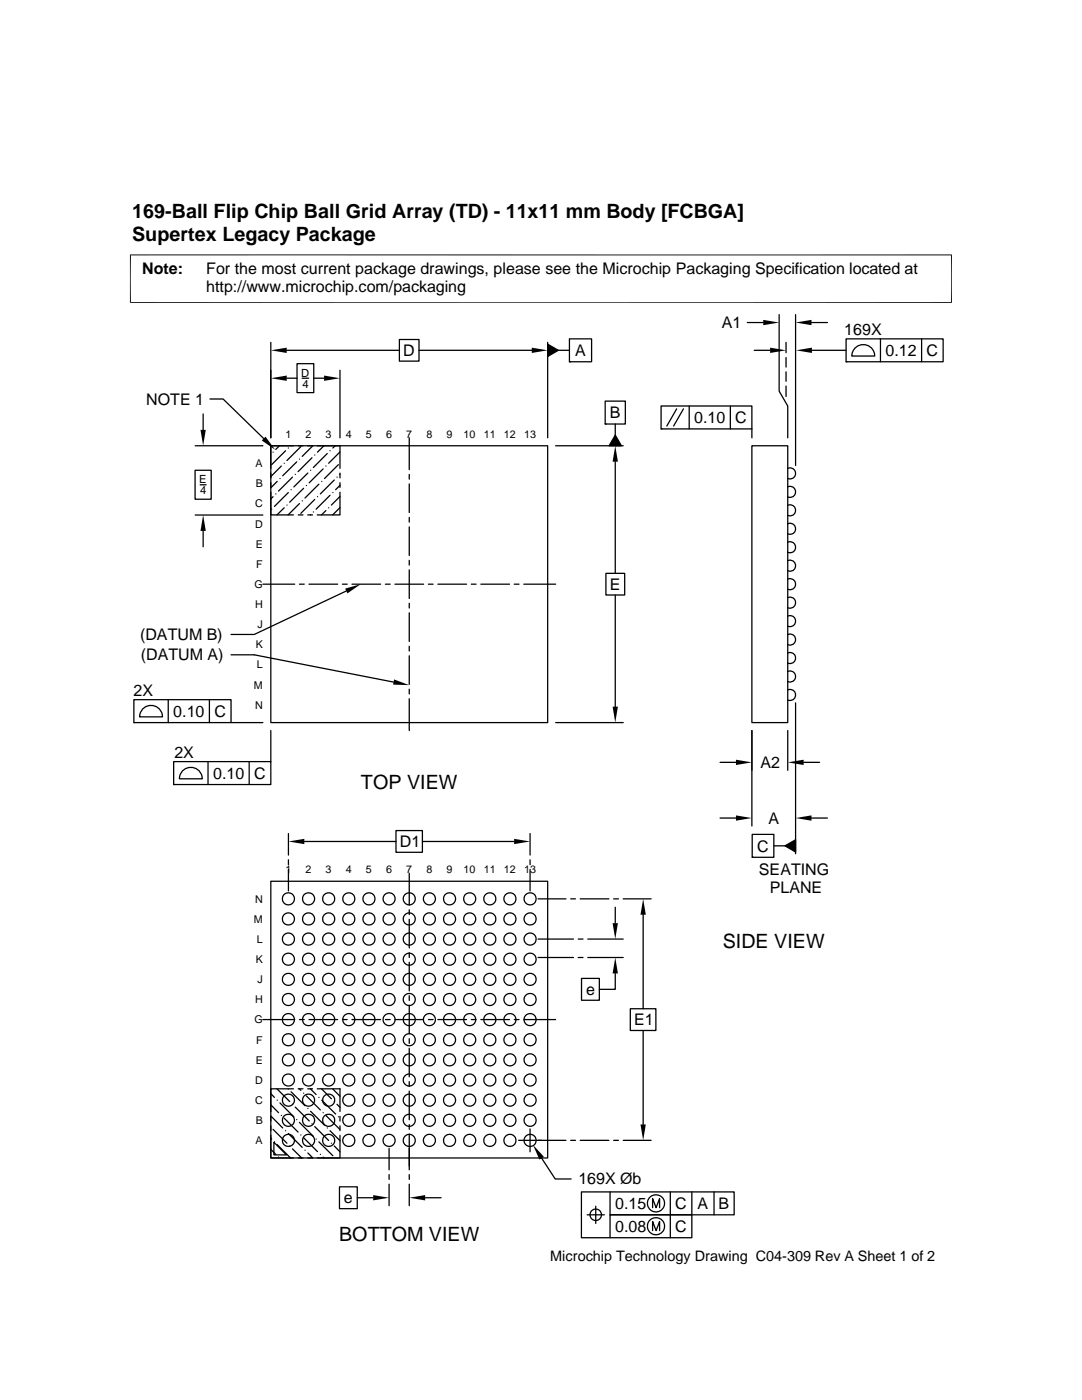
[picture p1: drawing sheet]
<svg xmlns="http://www.w3.org/2000/svg" width="216mm" height="279mm" viewBox="0 0 216 279" stroke-linecap="round" stroke-linejoin="round" font-family="sans-serif">
<g fill="none" stroke="#000" stroke-width=".25">
<path d="M41.9 79.6h2.6l8.1 7.9M54 68.3v19.1M57.2 75.5h2.1M57.2 69.9h22.5M59.3 72.6h3.3v5.8h-3.3zM60.3 75.5h1.3M62.6 75.5h2.1M67.8 73.9v13.5M79.7 67.8h3.9v4.3h-3.9zM83.6 69.9h22.5M109.3 68.7l2.1 1.2-2.1 1.2zM109.3 68.3v19.1"/>
<path d="M111.4 69.9h2.2M113.6 67.6h4.4v4.6h-4.4zM113.6 72.2h.1M149.1 64.4h3.2M150.5 69.9h3.2M155.5 62.8v15.3l1.7 2.9v6.4M156.8 68.3v2.1M156.8 71.4v1.9M156.8 74.2v1.9M156.8 77v2.1M158.7 62.8v30.1M161.9 64.4h3.2"/>
<path d="M162 69.9h6.8M168.8 67.6h19.4v4.6h-19.4zM168.8 72.2h.1M170.7 69.3a2.28 2.28 0 0 1 2.5-.3 2.28 2.28 0 0 1 1.3 2.1h-4.5l.3-1.2zM175.7 67.6v4.6M183.9 67.6v4.6M38.9 93.9h3.2v5.7h-3.2zM38.9 89h13.6M39.9 96.8h1.2M40.5 82.6v3.2M54 98.2v4.6h4.5M54 94.4v1"/>
<path d="M54 96.3v1M54 89h55.3v55.2h-55.3zM54.5 90.2h.1M54.5 99.1l-.5 .5M55 98.6h.1M55.3 96.1l-1.3 1.2M55.8 89l-.8 .7M55.9 95.5h.1M56.1 93l-2.1 2.1M56.7 92.5h.1M57 90l-2.8 2.7M57.5 98.3l-2.7 2.8"/>
<path d="M57.5 89.4h.1M58.1 97.7h.1M58.4 95.2l-2.8 2.8M58.5 89h-4.5v4.5M58.9 94.7h.1M59.2 92.2l-2.8 2.8M59.5 89h1M59.8 91.6h.1M60 89.1l-2.7 2.8M60.3 99.9h.1M60.6 97.5l-2.8 2.7M61.1 96.9h.1"/>
<path d="M61.4 89h1M61.4 94.4l-2.8 2.8M62 93.9h.1M62.3 91.4l-2.8 2.7M62.4 89l-2.1 2.1M62.8 99.7l-2.8 2.7M62.8 90.8h.1M63.3 89h4.5v4.5M63.4 99.1h.1M63.6 96.6l-2.7 2.8M64.2 96.1h.1M64.5 93.6l-2.8 2.8"/>
<path d="M64.6 89l-1.2 1.2M65 93h.1M65.3 90.5l-2.8 2.8M65.8 98.8l-2.7 2.8M65.8 90h.1M66.4 98.3h.1M66.7 95.8l-2.8 2.8M66.9 89l-.5 .4M67.2 95.2h.1M67.5 92.7l-2.8 2.8M67.8 96.9l-.8 .8M67.8 99.1l-1.7 1.7"/>
<path d="M67.8 98.2v4.6h-4.5M67.8 94.4v1M67.8 96.3v1M67.8 94.6v.1M67.8 90.2l-2.2 2.3M81.7 87.4v6.3M81.7 94.7v.9M81.7 96.6v5.7M110.9 89h13.5M120.8 80.1h4v4.5h-4zM120.8 84.6h.1M122.8 86.8l1.2 2.2h-2.5z"/>
<path d="M122.8 84.6v2.2M122.8 92.1v22.3M131.9 81h18.1v4.6h-18.1zM131.9 85.6h.1M135 81.6l-1.9 3.4M136.4 81.6l-2 3.4M137.5 81v4.6M145.7 81v4.6M150 89h7.2v55.2h-7.2zM150 85.6v1.8M157.2 97.2a1.11 1.11 0 0 1 1.5 1 1.11 1.11 0 0 1-1.5 1M157.2 93.5a1.11 1.11 0 0 1 1.5 1 1.11 1.11 0 0 1-1.5 1"/>
<path d="M38.9 102.8h13.6M40.5 106v3.1M52.5 116.6h6.3M54.2 101.6h.1M56.7 101.3l-1.4 1.5M57.3 100.8h.1M59.5 102.8h1M59.8 100.5l-2.3 2.3M59.8 116.6h.9M61.4 102.8h1M61.7 116.6h5.7M62 102.7l-.1 .1"/>
<path d="M62.5 102.2h.1M65 101.9l-.8 .9M65.6 101.3h.1M67.8 101.3l-1.4 1.5M68.3 116.6h1M69.1 117.9l-18.4 8.7h-4.6M70.2 116.6h5.7M76.9 116.6h1M78.8 116.6h5.7M81.7 103.3v.9M81.7 105.2v5.7M81.7 111.8v1"/>
<path d="M81.7 113.7v5.7M85.5 116.6h.9M87.4 116.6h5.7M94 116.6h1M95.9 116.6h5.8M102.6 116.6h1M104.5 116.6h6.4M120.9 114.4h3.8v4.3h-3.8zM122.8 118.7v22.3M157.2 119.3a1.1 1.1 0 0 1 1.5 1 1.1 1.1 0 0 1-1.5 1M157.2 115.6a1.1 1.1 0 0 1 1.5 1 1.1 1.1 0 0 1-1.5 1M157.2 111.9a1.1 1.1 0 0 1 1.5 1 1.1 1.1 0 0 1-1.5 1"/>
<path d="M157.2 108.2a1.1 1.1 0 0 1 1.5 1 1.1 1.1 0 0 1-1.5 1M157.2 104.5a1.1 1.1 0 0 1 1.5 1 1.1 1.1 0 0 1-1.5 1M157.2 100.8a1.11 1.11 0 0 1 1.5 1 1.11 1.11 0 0 1-1.5 1M26.7 139.6h19.4v4.6h-19.4zM33.6 139.6v4.6M41.8 139.6v4.6M46.1 130.7h4.6l27.8 5.4M81.7 120.4v.9M81.7 122.3v5.7M81.7 129v.9M81.7 130.9v5.7M81.7 137.5v1"/>
<path d="M81.7 139.4v6.4M157.2 137.7a1.11 1.11 0 0 1 1.5 1 1.11 1.11 0 0 1-1.5 1M157.2 134a1.11 1.11 0 0 1 1.5 1 1.11 1.11 0 0 1-1.5 1M157.2 130.3a1.11 1.11 0 0 1 1.5 1 1.11 1.11 0 0 1-1.5 1M157.2 126.6a1.1 1.1 0 0 1 1.5 1 1.1 1.1 0 0 1-1.5 1.1M157.2 123a1.1 1.1 0 0 1 1.5 1 1.1 1.1 0 0 1-1.5 1M26.7 144.2h.1M28.6 141.3a2.29 2.29 0 0 1 2.5-.3 2.29 2.29 0 0 1 1.3 2.1h-4.5l.3-1.2zM34.6 152h19.4v4.6h-19.4zM34.6 156.6h.1M36.6 153.7a2.29 2.29 0 0 1 2.4-.4 2.29 2.29 0 0 1 1.4 2.1h-4.6l.3-1.1zM41.5 152v4.6"/>
<path d="M46.1 144.2h6.4M49.7 152v4.6M54 145.8v6.2M110.9 144.2h13.5M143.7 152.1h3.2M150 145.8v19M157.2 145.8v7.9M158.7 140.3v30.1M160.4 152.1h3.1M54 175.9h55.3v55.2h-55.3zM57.6 166.3v4.3M57.6 171.6v1"/>
<path d="M57.6 173.5v4.3M60.7 167.9h18.3M79 165.8h5.3v4.3h-5.3zM81.7 174.3v6.3M84.3 167.9h18.3M105.8 166.3v4.3M105.8 171.6v1M105.8 173.5v4.3M107.4 179.4h5.5M113.9 179.4h.9M115.8 179.4h5.7M122.4 179.4h1"/>
<path d="M124.4 179.4h5.5M143.7 163.3h3.2M150.1 166.5h4.3v4.6h-4.3zM150.1 171.1h.1M154.4 168.8h2.2M156.6 168.8l2.1-1.2v2.4zM161.9 163.3h3.2M81.7 181.6v.9M81.7 183.5v5.7M81.7 190.1v1M81.7 192v5.8M81.7 198.7v1"/>
<path d="M107.4 187.4h7M107.4 191.1h7M115.4 187.4h.9M115.4 191.1h.9M116 195.3h3.6v4.3h-3.6zM117.3 187.4h7.1M117.3 191.1h7.1M122.8 194.3v3.1h-3.2M122.8 181.1v3.1M128.3 182.6v18.7M52.5 203.5h6.3M54 218.3l.8 .7"/>
<path d="M55.3 217.3l2.5 2.5M55.3 219.6h.1M57.5 217.3h.1M58.1 217.9l2.8 2.8M58.5 217.3h-4.5v4.5M59.5 217.3h1M59.7 217.3l.3 .3M59.8 203.5h.9M60.6 218.2h.1M61.1 218.7l2.8 2.8M61.4 217.3h1M61.7 203.5h5.7"/>
<path d="M61.9 217.3l1.2 1.1M63.3 217.3h4.5v4.5M63.6 219h.1M64.2 217.3l1.9 2M64.2 219.6l2.8 2.7M66.4 217.3l1.4 1.5M66.7 219.8h.1M68.3 203.5h1M70.2 203.5h5.7M76.9 203.5h1M78.8 203.5h5.7M81.7 200.6v5.7"/>
<path d="M81.7 207.3v.9M81.7 209.2v5.7M81.7 215.9v.9M81.7 217.8v5.7M85.5 203.5h.9M87.4 203.5h5.7M94 203.5h1M95.9 203.5h5.8M102.6 203.5h1M104.5 203.5h6.4M125.8 201.3h5.1v4.4h-5.1zM128.3 205.7v18.7"/>
<path d="M54 229.4l1 1M54 227.2l.2 .1M54 222.7l2.4 2.4M54 220.5l1.6 1.6M54 226.6v4.5h4.5M54 222.8v.9M54 224.7v.9M54.5 225.4l2.8 2.8M54.7 228l2.5 2.5h-2.5zM54.8 227.9h.1M55.3 228.4l2.7 2.7M55.6 230.9h.1"/>
<path d="M55.9 220.1l2.7 2.8M56.1 222.6h.1M56.7 223.2l2.8 2.7M57 225.7h.1M57.5 226.2l2.8 2.8M57.8 228.7h.1M58.4 229.3l1.8 1.8M58.4 220.4h.1M58.9 220.9l2.8 2.8M59.2 223.4h.1M59.5 231.1h1M59.8 224l2.7 2.8"/>
<path d="M60 226.5h.1M60.6 227.1l2.8 2.7M60.9 229.6h.1M61.4 231.1h1M61.4 230.1l1 1M61.4 221.2h.1M62 221.8l2.7 2.8M62.3 224.3h.1M62.8 224.8l2.8 2.8M63.1 227.3h.1M63.6 227.9l2.8 2.8M63.9 230.4h.1"/>
<path d="M64.5 230.9l.1 .2M64.5 222.1h.1M65 222.6l2.8 2.8M65.3 225.1h.1M65.8 225.7l2 1.9M66.1 228.2h.1M66.7 228.7l1.1 1.2M67.2 220.4l.6 .6M67.5 222.9h.1M67.7 236.9h3.6v4.3h-3.6zM67.8 226.6v4.5h-4.5M67.8 222.8v.9"/>
<path d="M67.8 224.7v.9M71.3 239h3.2M77.6 229.2v4.3M77.6 234.4v1M77.6 236.3v4.3M81.7 224.4v1M81.7 226.3v7.2M81.7 234.4v1M81.7 236.3v4.3M84.8 239h3.2M103.5 227.6h9.4M105.8 225.3v4.6"/>
<path d="M108.1 231.1l2.7 4.2h3.2M113.9 227.6h.9M115.8 227.6h5.7M121.7 237.9v4.5h16.3v4.6h-22v-9.1h30.5v4.5h-24.8v4.6M122.4 227.6h1M124.4 227.6h5.5M133.8 237.9v9.1M138 237.9v4.5M142.5 237.9v4.5M117.2 242.4h3.4M118.9 240.7v3.5M130.2 241v-1.8l.7 1.8 .7-1.8v1.8"/>
<path d="M130.2 245.6v-1.8l.7 1.8 .7-1.8v1.8"/>
<circle cx="57.5" cy="179.4" r="1.21"/>
<circle cx="61.6" cy="179.4" r="1.21"/>
<circle cx="65.6" cy="179.4" r="1.2"/>
<circle cx="69.6" cy="179.4" r="1.2"/>
<circle cx="73.6" cy="179.4" r="1.2"/>
<circle cx="77.6" cy="179.4" r="1.2"/>
<circle cx="81.7" cy="179.4" r="1.21"/>
<circle cx="85.7" cy="179.4" r="1.21"/>
<circle cx="89.7" cy="179.4" r="1.21"/>
<circle cx="93.7" cy="179.4" r="1.21"/>
<circle cx="97.7" cy="179.4" r="1.2"/>
<circle cx="101.8" cy="179.4" r="1.2"/>
<circle cx="105.8" cy="179.4" r="1.2"/>
<circle cx="57.5" cy="183.4" r="1.21"/>
<circle cx="57.5" cy="199.5" r="1.21"/>
<circle cx="57.5" cy="187.4" r="1.21"/>
<circle cx="57.5" cy="195.5" r="1.21"/>
<circle cx="57.5" cy="191.4" r="1.21"/>
<circle cx="61.6" cy="199.5" r="1.21"/>
<circle cx="61.6" cy="183.4" r="1.21"/>
<circle cx="61.6" cy="187.4" r="1.21"/>
<circle cx="61.6" cy="195.5" r="1.21"/>
<circle cx="61.6" cy="191.4" r="1.21"/>
<circle cx="65.6" cy="183.4" r="1.2"/>
<circle cx="65.6" cy="199.5" r="1.2"/>
<circle cx="65.6" cy="187.4" r="1.2"/>
<circle cx="65.6" cy="191.4" r="1.2"/>
<circle cx="65.6" cy="195.5" r="1.2"/>
<circle cx="69.6" cy="199.5" r="1.2"/>
<circle cx="69.6" cy="183.4" r="1.2"/>
<circle cx="69.6" cy="187.4" r="1.2"/>
<circle cx="69.6" cy="195.5" r="1.2"/>
<circle cx="69.6" cy="191.4" r="1.2"/>
<circle cx="73.6" cy="199.5" r="1.2"/>
<circle cx="73.6" cy="183.4" r="1.2"/>
<circle cx="73.6" cy="187.4" r="1.2"/>
<circle cx="73.6" cy="191.4" r="1.2"/>
<circle cx="73.6" cy="195.5" r="1.2"/>
<circle cx="77.6" cy="199.5" r="1.2"/>
<circle cx="77.6" cy="183.4" r="1.2"/>
<circle cx="77.6" cy="187.4" r="1.2"/>
<circle cx="77.6" cy="195.5" r="1.2"/>
<circle cx="77.6" cy="191.4" r="1.2"/>
<circle cx="81.7" cy="183.4" r="1.21"/>
<circle cx="81.7" cy="199.5" r="1.21"/>
<circle cx="81.7" cy="187.4" r="1.2"/>
<circle cx="81.7" cy="191.4" r="1.2"/>
<circle cx="81.7" cy="195.5" r="1.2"/>
<circle cx="85.7" cy="183.4" r="1.21"/>
<circle cx="85.7" cy="199.5" r="1.21"/>
<circle cx="85.7" cy="187.4" r="1.21"/>
<circle cx="85.7" cy="191.4" r="1.2"/>
<circle cx="85.7" cy="195.5" r="1.2"/>
<circle cx="89.7" cy="199.5" r="1.21"/>
<circle cx="89.7" cy="183.4" r="1.21"/>
<circle cx="89.7" cy="187.4" r="1.21"/>
<circle cx="89.7" cy="191.4" r="1.21"/>
<circle cx="89.7" cy="195.5" r="1.21"/>
<circle cx="93.7" cy="183.4" r="1.21"/>
<circle cx="93.7" cy="199.5" r="1.21"/>
<circle cx="93.7" cy="187.4" r="1.21"/>
<circle cx="93.7" cy="195.5" r="1.21"/>
<circle cx="93.7" cy="191.4" r="1.21"/>
<circle cx="97.7" cy="199.5" r="1.2"/>
<circle cx="97.7" cy="183.4" r="1.2"/>
<circle cx="97.7" cy="187.4" r="1.2"/>
<circle cx="97.7" cy="195.5" r="1.2"/>
<circle cx="97.7" cy="191.4" r="1.2"/>
<circle cx="101.8" cy="199.5" r="1.2"/>
<circle cx="101.8" cy="183.4" r="1.2"/>
<circle cx="101.8" cy="187.4" r="1.2"/>
<circle cx="101.8" cy="195.5" r="1.2"/>
<circle cx="101.8" cy="191.4" r="1.2"/>
<circle cx="105.8" cy="199.5" r="1.2"/>
<circle cx="105.8" cy="183.4" r="1.2"/>
<circle cx="105.8" cy="187.4" r="1.2"/>
<circle cx="105.8" cy="195.5" r="1.2"/>
<circle cx="105.8" cy="191.4" r="1.2"/>
<circle cx="57.5" cy="203.5" r="1.21"/>
<circle cx="57.5" cy="207.5" r="1.21"/>
<circle cx="57.5" cy="219.6" r="1.21"/>
<circle cx="57.5" cy="215.5" r="1.21"/>
<circle cx="57.5" cy="211.5" r="1.21"/>
<circle cx="61.6" cy="203.5" r="1.21"/>
<circle cx="61.6" cy="207.5" r="1.21"/>
<circle cx="61.6" cy="219.6" r="1.21"/>
<circle cx="61.6" cy="215.5" r="1.21"/>
<circle cx="61.6" cy="211.5" r="1.21"/>
<circle cx="65.6" cy="203.5" r="1.2"/>
<circle cx="65.6" cy="207.5" r="1.2"/>
<circle cx="65.6" cy="219.6" r="1.2"/>
<circle cx="65.6" cy="215.5" r="1.2"/>
<circle cx="65.6" cy="211.5" r="1.2"/>
<circle cx="69.6" cy="203.5" r="1.2"/>
<circle cx="69.6" cy="207.5" r="1.2"/>
<circle cx="69.6" cy="219.6" r="1.2"/>
<circle cx="69.6" cy="211.5" r="1.2"/>
<circle cx="69.6" cy="215.5" r="1.2"/>
<circle cx="73.6" cy="203.5" r="1.21"/>
<circle cx="73.6" cy="207.5" r="1.2"/>
<circle cx="73.6" cy="219.6" r="1.2"/>
<circle cx="73.6" cy="215.5" r="1.2"/>
<circle cx="73.6" cy="211.5" r="1.2"/>
<circle cx="77.6" cy="203.5" r="1.21"/>
<circle cx="77.6" cy="207.5" r="1.2"/>
<circle cx="77.6" cy="219.6" r="1.2"/>
<circle cx="77.6" cy="215.5" r="1.2"/>
<circle cx="77.6" cy="211.5" r="1.2"/>
<circle cx="81.7" cy="203.5" r="1.21"/>
<circle cx="81.7" cy="207.5" r="1.21"/>
<circle cx="81.7" cy="219.6" r="1.2"/>
<circle cx="81.7" cy="211.5" r="1.2"/>
<circle cx="81.7" cy="215.5" r="1.2"/>
<circle cx="85.7" cy="203.5" r="1.21"/>
<circle cx="85.7" cy="207.5" r="1.21"/>
<circle cx="85.7" cy="219.6" r="1.21"/>
<circle cx="85.7" cy="215.5" r="1.2"/>
<circle cx="85.7" cy="211.5" r="1.2"/>
<circle cx="89.7" cy="203.5" r="1.21"/>
<circle cx="89.7" cy="207.5" r="1.21"/>
<circle cx="89.7" cy="219.6" r="1.21"/>
<circle cx="89.7" cy="211.5" r="1.21"/>
<circle cx="89.7" cy="215.5" r="1.21"/>
<circle cx="93.7" cy="203.5" r="1.21"/>
<circle cx="93.7" cy="207.5" r="1.21"/>
<circle cx="93.7" cy="219.6" r="1.21"/>
<circle cx="93.7" cy="215.5" r="1.21"/>
<circle cx="93.7" cy="211.5" r="1.21"/>
<circle cx="97.7" cy="203.5" r="1.2"/>
<circle cx="97.7" cy="207.5" r="1.2"/>
<circle cx="97.7" cy="219.6" r="1.2"/>
<circle cx="97.7" cy="215.5" r="1.2"/>
<circle cx="97.7" cy="211.5" r="1.2"/>
<circle cx="101.8" cy="203.5" r="1.2"/>
<circle cx="101.8" cy="207.5" r="1.2"/>
<circle cx="101.8" cy="219.6" r="1.2"/>
<circle cx="101.8" cy="215.5" r="1.2"/>
<circle cx="101.8" cy="211.5" r="1.2"/>
<circle cx="105.8" cy="203.5" r="1.2"/>
<circle cx="105.8" cy="207.5" r="1.2"/>
<circle cx="105.8" cy="219.6" r="1.2"/>
<circle cx="105.8" cy="215.5" r="1.2"/>
<circle cx="105.8" cy="211.5" r="1.2"/>
<circle cx="57.5" cy="227.6" r="1.21"/>
<circle cx="57.5" cy="223.6" r="1.21"/>
<circle cx="61.6" cy="223.6" r="1.21"/>
<circle cx="61.6" cy="227.6" r="1.21"/>
<circle cx="65.6" cy="223.6" r="1.2"/>
<circle cx="65.6" cy="227.6" r="1.2"/>
<circle cx="69.6" cy="223.6" r="1.2"/>
<circle cx="69.6" cy="227.6" r="1.2"/>
<circle cx="73.6" cy="223.6" r="1.2"/>
<circle cx="73.6" cy="227.6" r="1.2"/>
<circle cx="77.6" cy="223.6" r="1.2"/>
<circle cx="77.6" cy="227.6" r="1.2"/>
<circle cx="81.7" cy="227.6" r="1.21"/>
<circle cx="81.7" cy="223.6" r="1.21"/>
<circle cx="85.7" cy="223.6" r="1.21"/>
<circle cx="85.7" cy="227.6" r="1.21"/>
<circle cx="89.7" cy="227.6" r="1.21"/>
<circle cx="89.7" cy="223.6" r="1.21"/>
<circle cx="93.7" cy="227.6" r="1.21"/>
<circle cx="93.7" cy="223.6" r="1.21"/>
<circle cx="97.7" cy="223.6" r="1.2"/>
<circle cx="97.7" cy="227.6" r="1.2"/>
<circle cx="101.8" cy="223.6" r="1.2"/>
<circle cx="101.8" cy="227.6" r="1.2"/>
<circle cx="105.8" cy="227.6" r="1.2"/>
<circle cx="105.8" cy="223.6" r="1.2"/>
<circle cx="118.9" cy="242.4" r="1.14"/>
<circle cx="130.9" cy="240.2" r="1.72"/>
<circle cx="130.9" cy="244.7" r="1.71"/>
</g>
<path d="M26 50.8v9.7M189.9 50.8v9.7M189.9 50.9h-164M25.9 60.4h164" fill="none" stroke="#000" stroke-width=".2"/>
<g fill="#000">
<path d="M54 69.9l3.2-.5v1zM54 75.5l3.2-.5v1zM64.7 75l3.1 .5-3.1 .5zM106.1 69.4l3.2 .5-3.2 .5zM109.3 68.7l2.1 1.2-2.1 1.2zM152.3 63.8l3.2 .6-3.2 .5zM153.7 69.4l3.1 .5-3.1 .5zM158.7 64.4l3.2-.6v1.1zM158.8 69.9l3.2-.5v1zM40 85.8h1.1l-.6 3.2zM53 87.1l1.9 2.6-2.7-1.8zM122.8 89l.5 3.1h-1.1z"/>
<path d="M122.8 86.8l1.2 2.2h-2.5zM40.5 102.8l.6 3.2h-1.1zM68.9 117.5l3.1-.9-2.7 1.8zM78.6 135.6l3.1 1.1-3.3-.1zM122.2 141h1.1l-.5 3.2zM146.9 151.6l3.1 .5-3.1 .6zM157.2 152.1l3.2-.5v1.1zM57.6 167.9l3.1-.5v1.1zM102.6 167.4l3.2 .5-3.2 .6zM146.9 162.7l3.1 .6-3.1 .5zM156.6 168.8l2.1-1.2v2.4zM158.7 163.3l3.2-.6v1.1z"/>
<path d="M122.2 184.2h1.1l-.5 3.2zM122.8 191.1l.5 3.2h-1.1zM128.3 179.4l.6 3.2h-1.1zM74.5 238.5l3.1 .5-3.1 .6zM81.7 239l3.1-.5v1.1zM106.3 228.5l2.2 2.3-.9 .6zM127.8 224.4h1.1l-.6 3.2z"/>
</g>
<g font-size="3.9">
<text x="26.4" y="43.5">169-Ball Flip Chip Ball Grid Array (TD) - 11x11 mm Body [FCBGA]</text>
<text x="26.4" y="48">Supertex Legacy Package</text>
<text x="72" y="157.5">TOP VIEW</text>
<text x="144.2" y="189.1">SIDE VIEW</text>
<text x="67.6" y="247.7">BOTTOM VIEW</text>
</g>
<g font-size="3.2">
<text x="28.4" y="54.6">Note:</text>
<text x="41.1" y="58.3">http://www.microchip.com/packaging</text>
<text x="41.1" y="54.6">For the most current package drawings, please see the Microchip Packaging Specification located at</text>
<text x="144" y="65.5">A1</text>
<text x="80.5" y="71.1">D</text>
<text x="114.8" y="71.1">A</text>
<text x="168.5" y="66.9">169X</text>
<text x="176.7" y="71">0.12</text>
<text x="184.9" y="71.1">C</text>
<text x="29.2" y="80.8">NOTE 1</text>
<text x="121.7" y="83.5">B</text>
<text x="138.5" y="84.4">0.10</text>
<text x="146.7" y="84.5">C</text>
<text x="121.7" y="117.7">E</text>
<text x="27.9" y="127.8">(DATUM B)</text>
<text x="28.1" y="131.8">(DATUM A)</text>
<text x="26.6" y="138.9">2X</text>
<text x="34.6" y="143">0.10</text>
<text x="42.8" y="143.1">C</text>
<text x="34.8" y="151.2">2X</text>
<text x="42.5" y="155.4">0.10</text>
<text x="50.7" y="155.4">C</text>
<text x="151.7" y="153.3">A2</text>
<text x="153.3" y="164.4">A</text>
<text x="79.8" y="169.1">D1</text>
<text x="151.1" y="169.9">C</text>
<text x="151.4" y="174.6">SEATING</text>
<text x="153.6" y="178.2">PLANE</text>
<text x="116.9" y="198.6">e</text>
<text x="126.5" y="204.6">E1</text>
<text x="115.4" y="236.4">169X Øb</text>
<text x="68.6" y="240.2">e</text>
<text x="122.7" y="241.3">0.15</text>
<text x="122.7" y="245.9">0.08</text>
<text x="134.7" y="241.3">C</text>
<text x="134.7" y="245.9">C</text>
<text x="139.2" y="241.3">A</text>
<text x="143.4" y="241.3">B</text>
</g>
<text font-size="2.9" x="109.8" y="251.7">Microchip Technology Drawing C04-309 Rev A Sheet 1 of 2</text>
<g font-size="2.2">
<text x="60.1" y="75.2">D</text>
<text x="60.3" y="77.3">4</text>
<text x="39.8" y="96.5">E</text>
<text x="40" y="98.6">4</text>
</g>
<g font-size="2.1">
<text x="57" y="87.4">1</text>
<text x="61" y="87.4">2</text>
<text x="65" y="87.4">3</text>
<text x="69" y="87.4">4</text>
<text x="73" y="87.4">5</text>
<text x="77" y="87.4">6</text>
<text x="81.1" y="87.4">7</text>
<text x="85.1" y="87.4">8</text>
<text x="89.1" y="87.4">9</text>
<text x="92.5" y="87.4">10</text>
<text x="96.5" y="87.4">11</text>
<text x="100.6" y="87.4">12</text>
<text x="104.6" y="87.4">13</text>
<text x="51" y="93.2">A</text>
<text x="50.9" y="101.3">C</text>
<text x="51" y="97.3">B</text>
<text x="50.9" y="105.3">D</text>
<text x="51" y="109.3">E</text>
<text x="51.1" y="113.3">F</text>
<text x="50.8" y="117.3">G</text>
<text x="50.9" y="121.4">H</text>
<text x="51.4" y="125.3">J</text>
<text x="51" y="129.4">K</text>
<text x="50.7" y="137.4">M</text>
<text x="51.3" y="133.4">L</text>
<text x="50.9" y="141.5">N</text>
<text x="57" y="174.3">1</text>
<text x="61" y="174.3">2</text>
<text x="65" y="174.3">3</text>
<text x="69" y="174.3">4</text>
<text x="73" y="174.3">5</text>
<text x="77" y="174.3">6</text>
<text x="81.1" y="174.3">7</text>
<text x="85.1" y="174.3">8</text>
<text x="89.1" y="174.3">9</text>
<text x="92.5" y="174.3">10</text>
<text x="96.5" y="174.3">11</text>
<text x="100.6" y="174.3">12</text>
<text x="104.6" y="174.3">13</text>
<text x="50.7" y="184.1">M</text>
<text x="50.9" y="180.1">N</text>
<text x="51.3" y="188.2">L</text>
<text x="51" y="192.2">K</text>
<text x="51.4" y="196.2">J</text>
<text x="50.9" y="200.2">H</text>
<text x="50.8" y="204.2">G</text>
<text x="51.1" y="208.3">F</text>
<text x="51" y="212.3">E</text>
<text x="50.9" y="220.3">C</text>
<text x="50.9" y="216.3">D</text>
<text x="51" y="224.3">B</text>
<text x="51" y="228.3">A</text>
</g>
</svg>
